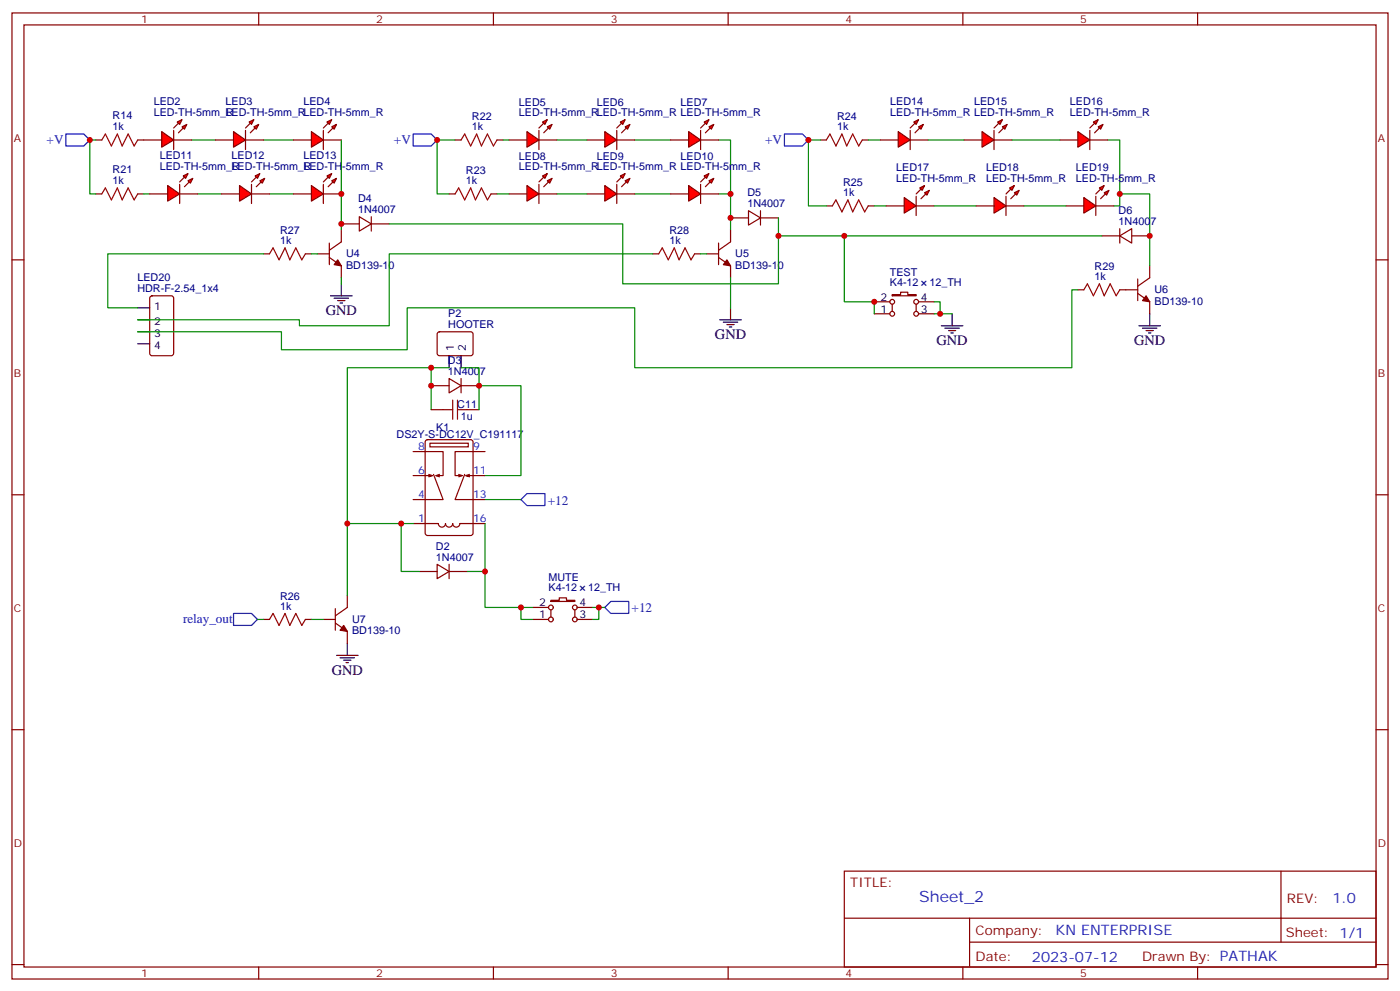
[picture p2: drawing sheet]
<svg xmlns="http://www.w3.org/2000/svg" width="412mm" height="292mm" viewBox="0 0 412 292" stroke-linecap="round" stroke-linejoin="round" font-family="sans-serif">
<g fill="none" stroke="#870000" stroke-width=".35">
<path d="M3.5 3.8h405.4v284.3h-405.4zM7.1 7.3h398.2v277.3h-398.2zM76.2 3.8v3.5M145.3 3.8v3.5M214.5 3.8v3.5M283.6 3.8v3.5M352.8 3.8v3.5M28.2 41.2h1.8M28.2 57.1h1.8M40.6 41.2h1.7M40.6 57.1h1.7M132.3 57.1h1.8"/>
<path d="M134.1 41.2h1.7M144.6 57.1h1.8M146.4 41.2h1.8M241.7 41.2h1.7M254 41.2h1.8M3.5 76.5h3.6M77.6 74.7h1.8M90 74.7h1.7M93.5 74.7h3.5M97 75.8l3.5 2.4v3.6M97 71.5v6.4M100.5 67.7v3.5l-3.5 2.5"/>
<path d="M192.3 74.7h1.7M204.6 74.7h1.8M208.1 74.7h3.6M211.7 75.8l3.5 2.4v3.6M211.7 71.5v6.4M215.2 67.7v3.5l-3.5 2.5M243.4 60.6h1.8M255.8 60.6h1.7M338.7 78.2v3.6l-3.6 2.4M405.3 76.5h3.6M317.5 85.3h1.8M329.8 85.3h5.3"/>
<path d="M335.1 86.4l3.6 2.4v3.6M335.1 82.1v6.4M121.7 140h5.7l-1.1 .3M121.7 132.9h8.8v7.1h-2.1l1.1-.4M125.5 129.6l.4-.2h12.7l.7 .4v27.1l-.4 .7h-13l-.6-.4-.1-27.1zM126.3 139.6l1.1 .4M126.6 130.5h11.3v1h-11.3zM127.7 139.6l2.8 7.4h-8.8M128.4 140l1.1 .3M136.2 140l-1.1 .3M136.9 139.6l-2.8 7.4h8.8M138.3 139.6l-1.1 .4"/>
<path d="M142.9 140h-5.7l1.1 .3M142.9 132.9h-8.8v7.1h2.1l-1.1-.4M3.5 145.6h3.6M121.7 154.1h7.4a1.06 1.06 0 0 0 1.1 1.1 1.06 1.06 0 0 0 1-1.1 1.06 1.06 0 0 0 1.1 1.1 1.06 1.06 0 0 0 1-1.1 1.06 1.06 0 0 0 1.1 1.1 1.06 1.06 0 0 0 1.1-1.1h7.4M405.3 145.6h3.6M98.8 179.1v6.4M102.3 175.3v3.5l-3.5 2.5M123.5 168.2h5.3M128.8 166.1l3.5 2.1-3.5 2.1zM132.3 166.1v4.2M132.3 168.2h5.3M77.6 182.3h1.8"/>
<path d="M90 182.3h1.7M95.2 182.3h3.6M98.8 183.4l3.5 2.4v3.6M3.5 214.8h3.6M405.3 214.8h3.6M248.7 256.4h156.6v28.2h-156.6zM377.3 256.4v20.9M248.7 270.2h156.5M285.6 277.3h119.6M285.6 270.2v14.2M3.5 283.9h3.6M76.2 284.6v3.5"/>
<path d="M145.3 284.6v3.5M214.5 284.6v3.5M283.6 284.6v3.5M352.8 284.6v3.5M405.3 283.9h3.6"/>
</g>
<g fill="#870000" stroke="#870000" stroke-width=".35">
<path d="M99.5 76.5l1 1.7-2.1-.3z"/>
<path d="M214.1 76.5l1.1 1.7-2.1-.3z"/>
<path d="M337.6 87.1l1.1 1.7-2.2-.3z"/>
<path d="M101.2 184.1l1.1 1.7-2.1-.3z"/>
</g>
<g fill="none" stroke="#008700" stroke-width=".35">
<path d="M28.2 41.2h-1.7v15.9h1.7M42.3 57.1h1.8M56.4 41.2h7.1M58.2 57.1h7.1M77.6 41.2h8.8M79.4 57.1h7M100.5 41.2v26.5M134.1 41.2h-5.3v15.9h3.5M146.4 57.1h3.5M148.2 41.2h1.7M164 41.2h8.9M164 57.1h8.9"/>
<path d="M187 41.2h10.6M187 57.1h10.6M211.7 41.2h3.5v15.9h-3.5M215.2 57.1v10.6M241.7 41.2h-3.6v19.4h5.3M255.8 41.2h3.5M273.4 41.2h10.6M298.1 41.2h14.1M326.3 41.2h3.5v19.4h-1.7M329.8 57.1h8.9v21.1M257.5 60.6h3.6M275.2 60.6h12.3"/>
<path d="M301.6 60.6h12.4M118.2 154.1v14.1h5.3M121.7 154.1h-19.4v21.2M142.9 154.1v14.1h-5.3M91.7 182.3h3.5"/>
</g>
<path d="M30 41.2l1-1.8 1.8 3.6 1.8-3.6 1.4 3.6 1.7-3.6 1.8 3.6 1.1-1.8M30 57.1l1-1.8 1.8 3.5 1.8-3.5 1.4 3.5 1.7-3.5 1.8 3.5 1.1-1.7M134.1 57.1l1-1.8 1.8 3.5 1.7-3.5 1.5 3.5 1.7-3.5 1.8 3.5 1-1.7M135.8 41.2l1.1-1.8 1.7 3.6 1.8-3.6 1.4 3.6 1.8-3.6 1.7 3.6 1.1-1.8M243.4 41.2l1.1-1.8 1.7 3.6 1.8-3.6 1.4 3.6 1.8-3.6 1.7 3.6 1.1-1.8M79.4 74.7l1-1.7 1.8 3.5 1.8-3.5 1.4 3.5 1.7-3.5 1.8 3.5 1.1-1.8M194 74.7l1.1-1.7 1.7 3.5 1.8-3.5 1.4 3.5 1.8-3.5 1.8 3.5 1-1.8M245.2 60.6l1-1.8 1.8 3.6 1.8-3.6 1.4 3.6 1.7-3.6 1.8 3.6 1.1-1.8M319.3 85.3l1-1.8 1.8 3.6 1.7-3.6 1.5 3.6 1.7-3.6 1.8 3.6 1-1.8M79.4 182.3l1-1.7 1.8 3.5 1.8-3.5 1.4 3.5 1.7-3.5 1.8 3.5 1.1-1.8" fill="none" stroke="#a10000" stroke-width=".35"/>
<g fill="none" stroke="#000" stroke-width=".35">
<path d="M97.4 87.1h6.3M98.4 87.8h4.3M99.5 88.5h2.1M100.2 89.2h.7M100.5 83.5v3.6M212 94.1h6.4M213.1 94.8h4.2M214.1 95.5h2.2M214.8 96.2h.7M215.2 90.6v3.5M335.5 95.9h6.3M336.5 96.6h4.3"/>
<path d="M337.6 97.3h2.1M338.3 98h.7M338.7 92.4v3.5"/>
</g>
<g fill="#f00" stroke="#870000" stroke-width=".35">
<path d="M47.6 38.7l3.6 2.5-3.6 2.1z"/>
<path d="M51.2 38.4v5.6z"/>
</g>
<g fill="#870000" stroke="#870000" stroke-width=".35">
<path d="M52.6 36.3l-1.4 1.4z"/>
<path d="M52.6 39.1l1.4-1.4z"/>
</g>
<g fill="#f00" stroke="#870000" stroke-width=".35">
<path d="M52.2 35.9l1.4-.7-.7 1.4z"/>
<path d="M53.6 37.3l1.4-.7-.7 1.4z"/>
</g>
<path d="M42.3 41.2h5.3M51.2 41.2h5.2" fill="none" stroke="#870000" stroke-width=".35"/>
<g fill="#f00" stroke="#870000" stroke-width=".35">
<path d="M68.8 38.7l3.5 2.5-3.5 2.1z"/>
<path d="M72.3 38.4v5.6z"/>
</g>
<g fill="#870000" stroke="#870000" stroke-width=".35">
<path d="M73.7 36.3l-1.4 1.4z"/>
<path d="M73.7 39.1l1.4-1.4z"/>
</g>
<g fill="#f00" stroke="#870000" stroke-width=".35">
<path d="M73.4 35.9l1.4-.7-.7 1.4z"/>
<path d="M74.8 37.3l1.4-.7-.7 1.4z"/>
</g>
<path d="M63.5 41.2h5.3M72.3 41.2h5.3" fill="none" stroke="#870000" stroke-width=".35"/>
<g fill="#f00" stroke="#870000" stroke-width=".35">
<path d="M91.7 38.7l3.5 2.5-3.5 2.1z"/>
<path d="M95.2 38.4v5.6z"/>
</g>
<g fill="#870000" stroke="#870000" stroke-width=".35">
<path d="M95.2 37.7l1.5-1.4z"/>
<path d="M96.7 39.1l1.4-1.4z"/>
</g>
<g fill="#f00" stroke="#870000" stroke-width=".35">
<path d="M96.3 35.9l1.4-.7-.7 1.4z"/>
<path d="M97.7 37.3l1.4-.7-.7 1.4z"/>
</g>
<path d="M86.4 41.2h5.3M95.2 41.2h5.3" fill="none" stroke="#870000" stroke-width=".35"/>
<g fill="#f00" stroke="#870000" stroke-width=".35">
<path d="M49.4 54.6l3.5 2.5-3.5 2.1z"/>
<path d="M52.9 54.3v5.6z"/>
</g>
<g fill="#870000" stroke="#870000" stroke-width=".35">
<path d="M52.9 53.6l1.4-1.5z"/>
<path d="M54.3 55l1.4-1.4z"/>
</g>
<g fill="#f00" stroke="#870000" stroke-width=".35">
<path d="M54 51.8l1.4-.7-.7 1.4z"/>
<path d="M55.4 53.2l1.4-.7-.7 1.4z"/>
</g>
<path d="M44.1 57.1h5.3M52.9 57.1h5.3" fill="none" stroke="#870000" stroke-width=".35"/>
<g fill="#f00" stroke="#870000" stroke-width=".35">
<path d="M70.6 54.6l3.5 2.5-3.5 2.1z"/>
<path d="M74.1 54.3v5.6z"/>
</g>
<g fill="#870000" stroke="#870000" stroke-width=".35">
<path d="M75.5 52.1l-1.4 1.5z"/>
<path d="M75.5 55l1.4-1.4z"/>
</g>
<g fill="#f00" stroke="#870000" stroke-width=".35">
<path d="M75.1 51.8l1.5-.7-.8 1.4z"/>
<path d="M76.6 53.2l1.4-.7-.7 1.4z"/>
</g>
<path d="M65.3 57.1h5.3M74.1 57.1h5.3" fill="none" stroke="#870000" stroke-width=".35"/>
<g fill="#f00" stroke="#870000" stroke-width=".35">
<path d="M91.7 54.6l3.5 2.5-3.5 2.1z"/>
<path d="M95.2 54.3v5.6z"/>
</g>
<g fill="#870000" stroke="#870000" stroke-width=".35">
<path d="M95.2 53.6l1.5-1.5z"/>
<path d="M96.7 55l1.4-1.4z"/>
</g>
<g fill="#f00" stroke="#870000" stroke-width=".35">
<path d="M96.3 51.8l1.4-.7-.7 1.4z"/>
<path d="M97.7 53.2l1.4-.7-.7 1.4z"/>
</g>
<path d="M86.4 57.1h5.3M95.2 57.1h5.3" fill="none" stroke="#870000" stroke-width=".35"/>
<g fill="#f00" stroke="#870000" stroke-width=".35">
<path d="M155.2 38.7l3.5 2.5-3.5 2.1z"/>
<path d="M158.7 38.4v5.6z"/>
</g>
<g fill="#870000" stroke="#870000" stroke-width=".35">
<path d="M158.7 37.7l1.5-1.4z"/>
<path d="M160.2 39.1l1.4-1.4z"/>
</g>
<g fill="#f00" stroke="#870000" stroke-width=".35">
<path d="M159.8 35.9l1.4-.7-.7 1.4z"/>
<path d="M161.2 37.3l1.4-.7-.7 1.4z"/>
</g>
<path d="M149.9 41.2h5.3M158.7 41.2h5.3" fill="none" stroke="#870000" stroke-width=".35"/>
<g fill="#f00" stroke="#870000" stroke-width=".35">
<path d="M178.2 38.7l3.5 2.5-3.5 2.1z"/>
<path d="M181.7 38.4v5.6z"/>
</g>
<g fill="#870000" stroke="#870000" stroke-width=".35">
<path d="M183.1 36.3l-1.4 1.4z"/>
<path d="M183.1 39.1l1.4-1.4z"/>
</g>
<g fill="#f00" stroke="#870000" stroke-width=".35">
<path d="M182.7 35.9l1.4-.7-.7 1.4z"/>
<path d="M184.1 37.3l1.5-.7-.7 1.4z"/>
</g>
<path d="M172.9 41.2h5.3M181.7 41.2h5.3" fill="none" stroke="#870000" stroke-width=".35"/>
<g fill="#f00" stroke="#870000" stroke-width=".35">
<path d="M202.8 38.7l3.6 2.5-3.6 2.1z"/>
<path d="M206.4 38.4v5.6z"/>
</g>
<g fill="#870000" stroke="#870000" stroke-width=".35">
<path d="M206.4 37.7l1.4-1.4z"/>
<path d="M207.8 39.1l1.4-1.4z"/>
</g>
<g fill="#f00" stroke="#870000" stroke-width=".35">
<path d="M207.4 35.9l1.4-.7-.7 1.4z"/>
<path d="M208.8 37.3l1.5-.7-.8 1.4z"/>
</g>
<path d="M197.6 41.2h5.2M206.4 41.2h5.3" fill="none" stroke="#870000" stroke-width=".35"/>
<g fill="#f00" stroke="#870000" stroke-width=".35">
<path d="M155.2 54.6l3.5 2.5-3.5 2.1z"/>
<path d="M158.7 54.3v5.6z"/>
</g>
<g fill="#870000" stroke="#870000" stroke-width=".35">
<path d="M158.7 53.6l1.5-1.5z"/>
<path d="M160.2 55l1.4-1.4z"/>
</g>
<g fill="#f00" stroke="#870000" stroke-width=".35">
<path d="M159.8 51.8l1.4-.7-.7 1.4z"/>
<path d="M161.2 53.2l1.4-.7-.7 1.4z"/>
</g>
<path d="M149.9 57.1h5.3M158.7 57.1h5.3" fill="none" stroke="#870000" stroke-width=".35"/>
<g fill="#f00" stroke="#870000" stroke-width=".35">
<path d="M178.2 54.6l3.5 2.5-3.5 2.1z"/>
<path d="M181.7 54.3v5.6z"/>
</g>
<g fill="#870000" stroke="#870000" stroke-width=".35">
<path d="M183.1 52.1l-1.4 1.5z"/>
<path d="M183.1 55l1.4-1.4z"/>
</g>
<g fill="#f00" stroke="#870000" stroke-width=".35">
<path d="M182.7 51.8l1.4-.7-.7 1.4z"/>
<path d="M184.1 53.2l1.5-.7-.7 1.4z"/>
</g>
<path d="M172.9 57.1h5.3M181.7 57.1h5.3" fill="none" stroke="#870000" stroke-width=".35"/>
<g fill="#f00" stroke="#870000" stroke-width=".35">
<path d="M202.8 54.6l3.6 2.5-3.6 2.1z"/>
<path d="M206.4 54.3v5.6z"/>
</g>
<g fill="#870000" stroke="#870000" stroke-width=".35">
<path d="M206.4 53.6l1.4-1.5z"/>
<path d="M207.8 55l1.4-1.4z"/>
</g>
<g fill="#f00" stroke="#870000" stroke-width=".35">
<path d="M207.4 51.8l1.4-.7-.7 1.4z"/>
<path d="M208.8 53.2l1.5-.7-.8 1.4z"/>
</g>
<path d="M197.6 57.1h5.2M206.4 57.1h5.3" fill="none" stroke="#870000" stroke-width=".35"/>
<g fill="#f00" stroke="#870000" stroke-width=".35">
<path d="M264.6 38.7l3.5 2.5-3.5 2.1z"/>
<path d="M268.1 38.4v5.6z"/>
</g>
<g fill="#870000" stroke="#870000" stroke-width=".35">
<path d="M269.5 36.3l-1.4 1.4z"/>
<path d="M269.5 39.1l1.4-1.4z"/>
</g>
<g fill="#f00" stroke="#870000" stroke-width=".35">
<path d="M269.2 35.9l1.4-.7-.7 1.4z"/>
<path d="M270.6 37.3l1.4-.7-.7 1.4z"/>
</g>
<path d="M259.3 41.2h5.3M268.1 41.2h5.3" fill="none" stroke="#870000" stroke-width=".35"/>
<g fill="#f00" stroke="#870000" stroke-width=".35">
<path d="M289.3 38.7l3.5 2.5-3.5 2.1z"/>
<path d="M292.8 38.4v5.6z"/>
</g>
<g fill="#870000" stroke="#870000" stroke-width=".35">
<path d="M294.2 36.3l-1.4 1.4z"/>
<path d="M294.2 39.1l1.4-1.4z"/>
</g>
<g fill="#f00" stroke="#870000" stroke-width=".35">
<path d="M293.9 35.9l1.4-.7-.7 1.4z"/>
<path d="M295.3 37.3l1.4-.7-.7 1.4z"/>
</g>
<path d="M284 41.2h5.3M292.8 41.2h5.3" fill="none" stroke="#870000" stroke-width=".35"/>
<g fill="#f00" stroke="#870000" stroke-width=".35">
<path d="M317.5 38.7l3.5 2.5-3.5 2.1z"/>
<path d="M321 38.4v5.6z"/>
</g>
<g fill="#870000" stroke="#870000" stroke-width=".35">
<path d="M321 37.7l1.4-1.4z"/>
<path d="M322.4 39.1l1.4-1.4z"/>
</g>
<g fill="#f00" stroke="#870000" stroke-width=".35">
<path d="M322.1 35.9l1.4-.7-.7 1.4z"/>
<path d="M323.5 37.3l1.4-.7-.7 1.4z"/>
</g>
<path d="M312.2 41.2h5.3M321 41.2h5.3" fill="none" stroke="#870000" stroke-width=".35"/>
<g fill="#f00" stroke="#870000" stroke-width=".35">
<path d="M266.3 58.1l3.6 2.5-3.6 2.1z"/>
<path d="M269.9 57.8v5.6z"/>
</g>
<g fill="#870000" stroke="#870000" stroke-width=".35">
<path d="M269.9 57.1l1.4-1.4z"/>
<path d="M271.3 58.5l1.4-1.4z"/>
</g>
<g fill="#f00" stroke="#870000" stroke-width=".35">
<path d="M270.9 55.3l1.4-.7-.7 1.4z"/>
<path d="M272.3 56.7l1.5-.7-.8 1.4z"/>
</g>
<path d="M261.1 60.6h5.2M269.9 60.6h5.3" fill="none" stroke="#870000" stroke-width=".35"/>
<g fill="#f00" stroke="#870000" stroke-width=".35">
<path d="M292.8 58.1l3.5 2.5-3.5 2.1z"/>
<path d="M296.3 57.8v5.6z"/>
</g>
<g fill="#870000" stroke="#870000" stroke-width=".35">
<path d="M297.7 55.7l-1.4 1.4z"/>
<path d="M297.7 58.5l1.5-1.4z"/>
</g>
<g fill="#f00" stroke="#870000" stroke-width=".35">
<path d="M297.4 55.3l1.4-.7-.7 1.4z"/>
<path d="M298.8 56.7l1.4-.7-.7 1.4z"/>
</g>
<path d="M287.5 60.6h5.3M296.3 60.6h5.3" fill="none" stroke="#870000" stroke-width=".35"/>
<g fill="#f00" stroke="#870000" stroke-width=".35">
<path d="M319.3 58.1l3.5 2.5-3.5 2.1z"/>
<path d="M322.8 57.8v5.6z"/>
</g>
<g fill="#870000" stroke="#870000" stroke-width=".35">
<path d="M322.8 57.1l1.4-1.4z"/>
<path d="M324.2 58.5l1.4-1.4z"/>
</g>
<g fill="#f00" stroke="#870000" stroke-width=".35">
<path d="M323.8 55.3l1.5-.7-.7 1.4z"/>
<path d="M325.3 56.7l1.4-.7-.7 1.4z"/>
</g>
<g fill="none" stroke="#870000" stroke-width=".35">
<path d="M100.5 65.9h5.3M105.8 63.8l3.6 2.1-3.6 2.1zM109.4 63.8v4.2M109.4 65.9h5.3M215.2 64.1h5.3M220.5 62l3.5 2.1-3.5 2.2zM224 62v4.3M224 64.1h5.3M314 60.6h5.3M322.8 60.6h5.3M324.6 69.4h5.2M329.8 69.4l3.6-2.1v4.2z"/>
<path d="M329.8 67.3v4.2M333.4 69.4h5.3M44.3 87.3l.5-.2h5.6l.7 .4 .1 16.5-.5 .6-5.9 .1-.6-.5-.1-16.4zM129 97.9l.5-.3 9.4 .1 .4 .7v5.9l-.7 .4-9.4-.1-.4-.6v-5.6zM257.5 92.4h4.6M257.5 88.8h4.6M262.8 86.7h2.5v-.7h2.1v.7h2.5v.4h-7.1zM262.8 89.5v2.2M269.9 89.5v2.2M270.6 92.4h4.6M270.6 88.8h4.6M127 113.5h5.3"/>
<path d="M132.3 111.4l3.5 2.1-3.5 2.1zM135.8 111.4v4.2M135.8 113.5h5.3M127 120.6h3.5M137.6 120.6h3.5M157 178.8h4.6M162.3 176.7h2.4v-.7h2.2v.7h2.4v.3h-7zM162.3 179.5v2.1M169.3 179.5v2.1M170 178.8h4.6M157 182.3h4.6M170 182.3h4.6"/>
<circle cx="262.8" cy="92.4" r=".71"/>
<circle cx="262.8" cy="88.8" r=".71"/>
<circle cx="269.9" cy="88.8" r=".71"/>
<circle cx="269.9" cy="92.4" r=".71"/>
<circle cx="162.3" cy="178.8" r=".71"/>
<circle cx="169.3" cy="178.8" r=".71"/>
<circle cx="162.3" cy="182.3" r=".71"/>
<circle cx="169.3" cy="182.3" r=".71"/>
</g>
<g fill="none" stroke="#000" stroke-width=".35">
<path d="M40.6 90.6h3.5M40.6 94.1h3.5M40.6 97.6h3.5M277.3 95.9h6.3M278.3 96.6h4.3M279.4 97.3h2.1M280.1 98h.7M280.5 92.4v3.5M40.6 101.2h3.5M132.3 104.7v3.5M135.8 104.7v3.5M99.1 192.9h6.4"/>
<path d="M100.2 193.6h4.2M101.2 194.3h2.2M102 195h.7M102.3 189.4v3.5"/>
</g>
<g fill="none" stroke="#008700" stroke-width=".35">
<path d="M77.6 74.7h-45.9v15.9h8.9M91.7 74.7h1.8M114.7 65.9h68.7v17.6h45.9v-14.1M192.3 74.7h-77.6v21.2h-26.5v-1.8h-47.6M206.4 74.7h1.7M229.3 64.1v5.3h95.3M248.7 69.4v19.4h8.8v3.6M100.5 81.8v1.7M215.2 81.8v8.8M275.2 88.8h1.7v3.6M275.2 92.4h5.3M317.5 85.3h-1.8v22.9h-128.7v-17.6h-67.1v12.3h-37v-5.3h-42.3"/>
<path d="M127 108.2v12.4M132.3 108.2h-30v45.9M135.8 108.2h5.3v5.3M141.1 113.5h12.4v26.5h-10.6M141.1 113.5v7.1M142.9 147h10.6M142.9 168.2v10.6h14.1M153.5 178.8v3.5h3.5M174.6 178.8h3.6M176.4 178.8v3.5h-1.8M75.8 182.3h1.8"/>
</g>
<path d="M19.4 39.4h5.3l1.8 1.8-1.8 1.8h-5.3zM121.7 39.4h5.3l1.8 1.8-1.8 1.8h-5.3zM231.1 39.4h5.3l1.7 1.8-1.7 1.8h-5.3zM153.5 147l1.7-1.7h5.3v3.5h-5.3zM178.2 178.8l1.7-1.8h5.3v3.6h-5.3zM68.8 180.6h5.3l1.7 1.7-1.7 1.8h-5.3z" fill="none" stroke="#00f" stroke-width=".35"/>
<path d="M133.3 117.8v5.6M134.8 117.8v5.6M130.5 120.6h2.8M134.8 120.6h2.8" fill="none" stroke="#a10000" stroke-width=".35"/>
<g fill="#c00">
<circle cx="215.2" cy="57.1" r=".88"/>
<circle cx="329.8" cy="57.1" r=".88"/>
<circle cx="118.2" cy="154.1" r=".88"/>
<circle cx="100.5" cy="57.1" r=".88"/>
<circle cx="102.3" cy="154.1" r=".88"/>
<circle cx="26.5" cy="41.2" r=".88"/>
<circle cx="128.8" cy="41.2" r=".88"/>
<circle cx="238.1" cy="41.2" r=".88"/>
<circle cx="176.4" cy="178.8" r=".88"/>
<circle cx="142.9" cy="168.2" r=".88"/>
<circle cx="153.5" cy="178.8" r=".88"/>
<circle cx="141.1" cy="113.5" r=".88"/>
<circle cx="127" cy="108.2" r=".88"/>
<circle cx="127" cy="113.5" r=".88"/>
<circle cx="100.5" cy="65.9" r=".88"/>
<circle cx="215.2" cy="64.1" r=".88"/>
<circle cx="338.7" cy="69.4" r=".88"/>
<circle cx="229.3" cy="69.4" r=".88"/>
<circle cx="248.7" cy="69.4" r=".88"/>
<circle cx="257.5" cy="88.8" r=".88"/>
<circle cx="276.9" cy="92.4" r=".88"/>
</g>
<text font-size="4.6" fill="#00f" x="270.8" y="265.4">Sheet_2</text>
<g font-size="4.2">
<text x="96" y="92.7">GND</text>
<text x="210.6" y="99.8">GND</text>
<text x="275.9" y="101.5">GND</text>
<text x="334.1" y="101.5">GND</text>
<text x="97.7" y="198.5">GND</text>
</g>
<g font-size="4.2" fill="#00f">
<text x="392.5" y="265.7">1.0</text>
<text x="310.9" y="275.2">KN ENTERPRISE</text>
<text x="304" y="283">2023-07-12</text>
</g>
<g font-size="3.9" fill="#00f">
<text x="13.7" y="42.5">+V</text>
<text x="116" y="42.4">+V</text>
<text x="225.4" y="42.5">+V</text>
<text x="161.3" y="148.5">+12</text>
<text x="53.9" y="183.5">relay_out</text>
<text x="186" y="180.2">+12</text>
</g>
<g font-size="3.9" fill="#800">
<text x="250.5" y="261">TITLE:</text>
<text x="379.1" y="265.7">REV:</text>
<text x="287.4" y="275.2">Company:</text>
<text x="378.7" y="275.8">Sheet: 1/1</text>
<text x="287.4" y="282.9">Date:</text>
<text x="336.4" y="282.9">Drawn By: PATHAK</text>
</g>
<g font-size="3.2" fill="#800">
<text x="41.6" y="6.8">1</text>
<text x="110.8" y="6.8">2</text>
<text x="179.9" y="6.8">3</text>
<text x="249.1" y="6.8">4</text>
<text x="318.2" y="6.8">5</text>
<text x="4.1" y="41.9">A</text>
<text x="405.9" y="41.9">A</text>
<text x="4.1" y="111.1">B</text>
<text x="405.9" y="111.1">B</text>
<text x="4.1" y="180.2">C</text>
<text x="405.9" y="180.2">C</text>
<text x="4.1" y="249.3">D</text>
<text x="405.9" y="249.3">D</text>
<text x="41.6" y="287.6">1</text>
<text x="110.8" y="287.6">2</text>
<text x="179.9" y="287.6">3</text>
<text x="249.1" y="287.6">4</text>
<text x="318.2" y="287.6">5</text>
</g>
<g font-size="3.2" fill="#000080">
<text x="33.2" y="35.2">R14</text>
<text x="45.3" y="34.1">LED-TH-5mm_R</text>
<text x="45.3" y="30.9">LED2</text>
<text x="66.4" y="34.1">LED-TH-5mm_RLED-TH-5mm_R</text>
<text x="66.4" y="30.9">LED3</text>
<text x="89.4" y="30.9">LED4</text>
<text x="139" y="35.2">R22</text>
<text x="152.8" y="34.1">LED-TH-5mm_RLED-TH-5mm_R LED-TH-5mm_R</text>
<text x="152.8" y="31.2">LED5</text>
<text x="175.8" y="31.2">LED6</text>
<text x="200.5" y="31.2">LED7</text>
<text x="246.6" y="35.2">R24</text>
<text x="262.2" y="34.1">LED-TH-5mm_R LED-TH-5mm_R</text>
<text x="262.2" y="31">LED14</text>
<text x="286.9" y="31">LED15</text>
<text x="315.1" y="34.1">LED-TH-5mm_R</text>
<text x="315.1" y="31">LED16</text>
<text x="33.2" y="38.4">1k</text>
<text x="139" y="38.4">1k</text>
<text x="246.6" y="38.4">1k</text>
<text x="47" y="46.8">LED11</text>
<text x="68.2" y="46.8">LED12</text>
<text x="89.4" y="46.8">LED13</text>
<text x="152.8" y="47.1">LED8</text>
<text x="175.8" y="47.1">LED9</text>
<text x="200.5" y="47.1">LED10</text>
<text x="33.2" y="51">R21</text>
<text x="47" y="50">LED-TH-5mm_R</text>
<text x="68.2" y="50">LED-TH-5mm_R</text>
<text x="89.4" y="50">LED-TH-5mm_R</text>
<text x="137.2" y="51.1">R23</text>
<text x="152.8" y="50">LED-TH-5mm_RLED-TH-5mm_R LED-TH-5mm_R</text>
<text x="264" y="53.6">LED-TH-5mm_R</text>
<text x="264" y="50.4">LED17</text>
<text x="290.5" y="53.6">LED-TH-5mm_R</text>
<text x="290.5" y="50.4">LED18</text>
<text x="316.9" y="53.6">LED-TH-5mm_R</text>
<text x="316.9" y="50.4">LED19</text>
<text x="33.2" y="54.3">1k</text>
<text x="105.5" y="59.5">D4</text>
<text x="137.2" y="54.3">1k</text>
<text x="220.1" y="57.7">D5</text>
<text x="248.4" y="57.8">1k</text>
<text x="248.4" y="54.6">R25</text>
<text x="105.5" y="62.7">1N4007</text>
<text x="220.1" y="61">1N4007</text>
<text x="329.5" y="63">D6</text>
<text x="82.5" y="71.9">1k</text>
<text x="82.5" y="69">R27</text>
<text x="197.2" y="71.9">1k</text>
<text x="197.2" y="69">R28</text>
<text x="329.5" y="66.3">1N4007</text>
<text x="102" y="75.6">U4</text>
<text x="216.6" y="75.6">U5</text>
<text x="40.5" y="82.8">LED20</text>
<text x="102" y="79">BD139-10</text>
<text x="216.6" y="79">BD139-10</text>
<text x="262.1" y="81.2">TEST</text>
<text x="322.4" y="82.5">1k</text>
<text x="322.4" y="79.5">R29</text>
<text x="40.5" y="86">HDR-F-2.54_1x4</text>
<text x="262.1" y="84.1">K4-12</text>
<text x="273.8" y="84.1">12_TH</text>
<text x="340.1" y="89.6">BD139-10</text>
<text x="340.1" y="86.2">U6</text>
<text x="132" y="93.4">P2</text>
<text x="132" y="96.6">HOOTER</text>
<text x="131.9" y="107.2">D3</text>
<text x="131.9" y="110.3">1N4007</text>
<text x="134.7" y="120">C11</text>
<text x="135.8" y="123.5">1u</text>
<text x="116.8" y="128.8">DS2Y-S-DC12V_C191117</text>
<text x="128.5" y="127">K1</text>
<text x="128.4" y="161.9">D2</text>
<text x="128.4" y="165">1N4007</text>
<text x="161.6" y="171.1">MUTE</text>
<text x="82.5" y="179.5">1k</text>
<text x="82.5" y="176.6">R26</text>
<text x="161.6" y="174.1">K4-12</text>
<text x="173.2" y="174.1">12_TH</text>
<text x="103.7" y="183.2">U7</text>
<text x="103.7" y="186.6">BD139-10</text>
</g>
<g font-size="3.2">
<text x="259.4" y="88.5">2</text>
<text x="271.3" y="88.5">4</text>
<text x="45.4" y="91.3">1</text>
<text x="45.4" y="95.5">2</text>
<text x="259.4" y="92">1</text>
<text x="271.3" y="92">3</text>
<text x="45.4" y="99.1">3</text>
<text x="45.4" y="102.6">4</text>
<text x="133.7" y="103.4" transform="rotate(-90 133.7 103.4)">1</text>
<text x="137.2" y="103.4" transform="rotate(-90 137.2 103.4)">2</text>
<text x="158.9" y="178.4">2</text>
<text x="170.7" y="178.4">4</text>
<text x="158.9" y="182">1</text>
<text x="170.7" y="182">3</text>
</g>
<g font-size="3.2" fill="#00f">
<text x="123.2" y="132.6">8</text>
<text x="139.3" y="132.6">9</text>
<text x="123.2" y="139.6">6</text>
<text x="139.3" y="139.6">11</text>
<text x="123.2" y="146.7">4</text>
<text x="139.3" y="146.7">13</text>
<text x="123.2" y="153.7">1</text>
<text x="139.3" y="153.7">16</text>
</g>
</svg>
